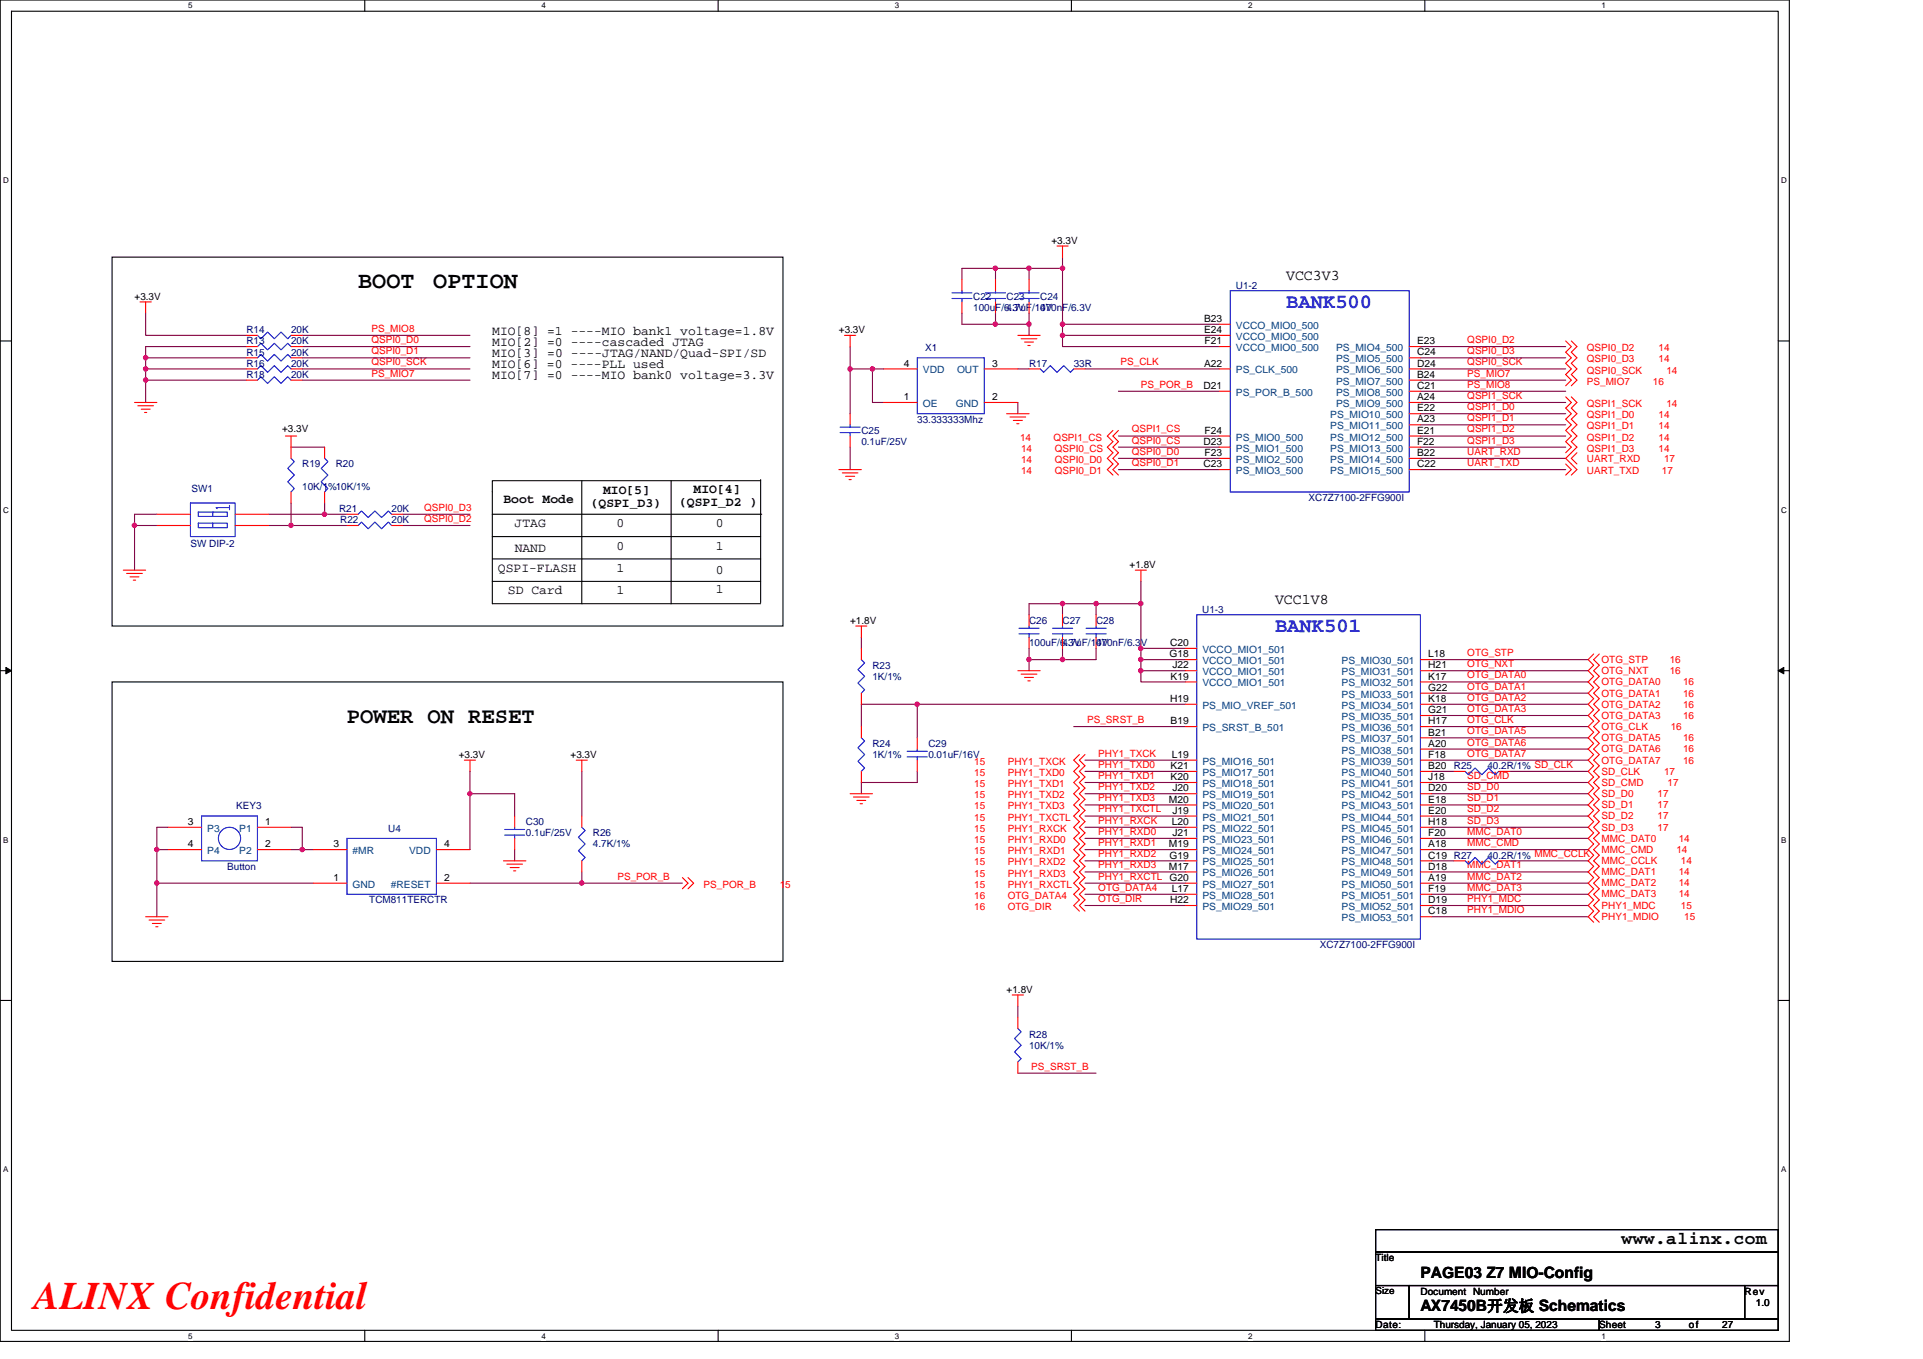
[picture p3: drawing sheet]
<svg xmlns="http://www.w3.org/2000/svg" width="297mm" height="210mm" viewBox="0 0 297 210" stroke-linecap="round" stroke-linejoin="round" font-family="sans-serif">
<path d="M0 0h276.4v207.3h-276.4zM1.8 1.7h272.9v203.8h-272.9z" fill="none" stroke="#000" stroke-width=".17"/>
<g fill="#fff">
<path d="M29.1 .2h.6v1.4h-.6z"/>
<path d="M29.1 205.7h.6v1.4h-.6z"/>
</g>
<path d="M56.3 0v1.7M56.3 205.5v1.8" fill="none" stroke="#000" stroke-width=".17"/>
<g fill="#fff">
<path d="M83.6 .2h.7v1.4h-.7z"/>
<path d="M83.6 205.7h.7v1.4h-.7z"/>
</g>
<path d="M110.9 0v1.7M110.9 205.5v1.8" fill="none" stroke="#000" stroke-width=".17"/>
<g fill="#fff">
<path d="M138.2 .2h.7v1.4h-.7z"/>
<path d="M138.2 205.7h.7v1.4h-.7z"/>
</g>
<path d="M165.5 0v1.7M165.5 205.5v1.8" fill="none" stroke="#000" stroke-width=".17"/>
<g fill="#fff">
<path d="M192.8 .2h.6v1.4h-.6z"/>
<path d="M192.8 205.7h.6v1.4h-.6z"/>
</g>
<path d="M220.1 0v1.7M220.1 205.5v1.8" fill="none" stroke="#000" stroke-width=".17"/>
<g fill="#fff">
<path d="M247.4 .2h.6v1.4h-.6z"/>
<path d="M247.4 205.7h.6v1.4h-.6z"/>
<path d="M.5 27.2h.8v1.4h-.8z"/>
<path d="M275.1 27.2h.9v1.4h-.9z"/>
<path d="M.5 78.1h.8v1.4h-.8z"/>
<path d="M275.1 78.1h.9v1.4h-.9z"/>
</g>
<path d="M0 52.7h1.8M274.7 52.7h1.7" fill="none" stroke="#000" stroke-width=".17"/>
<g fill="#fff">
<path d="M.5 129.1h.8v1.4h-.8z"/>
<path d="M275.1 129.1h.8v1.4h-.8z"/>
</g>
<path d="M0 103.6h1.8M274.7 103.6h1.7" fill="none" stroke="#000" stroke-width=".17"/>
<path d="M.9 103.1l.9 .5-.9 .5zM274.7 103.6l.8-.5v1z" fill="#000" stroke="#000" stroke-width=".15"/>
<g fill="#fff">
<path d="M.5 180h.8v1.4h-.8z"/>
<path d="M275.1 180h.8v1.4h-.8z"/>
</g>
<g fill="none" stroke="#000" stroke-width=".17">
<path d="M17.3 39.7h103.6v57h-103.6zM76 79.5h41.7M89.9 74.3v19M103.7 74.3v19M117.5 74.3h-41.5v1.7v17.3h41.5M117.5 74.1v19M76 82.9h41.5M76 89.8h41.5M76 86.4h41.5M17.3 105.4h103.6v43.1h-103.6zM0 154.6h1.8M274.7 154.6h1.7"/>
<path d="M212.5 190h62.2v3.5h-62.2zM212.5 193.5h62.2v5.1h-62.2zM212.5 198.6h5.2v5.2h-5.2zM217.7 198.6h51.8v5.2h-51.8zM269.5 198.6h5.2v5.2h-5.2zM212.5 203.8h34.5v1.7h-34.5zM247 203.8h27.7v1.7h-27.7z"/>
</g>
<g fill="none" stroke="#800040" stroke-width=".17">
<path d="M164.1 39.7v1.8M22.5 58.7v3.5M22.5 57h15.6M22.5 58.7h15.6M22.5 48.4v3.4h15.6M22.5 55.3v1.7M22.5 57v1.7M22.5 55.3h15.6M38.1 53.6h-15.6v1.7M46.7 57h25.9M46.7 55.3h25.9M46.7 58.7h25.9"/>
<path d="M46.7 51.8h25.9M46.7 53.6h25.9M131.3 57h3.5v5.2h1.7M131.3 53.6v3.4M131.3 57v6.9M134.8 57h1.7M148.6 48.4v1.7h5.2M153.8 48.4v1.7M153.8 41.5h5.2M153.8 41.5v1.7M153.8 41.5h-5.2v1.7M153.8 50.1h5.2"/>
<path d="M157.2 57h1.8M159 50.1v1.7M159 41.5v1.7M159 48.4v1.7M159 41.5h5.1M164.1 51.8v1.8h24.2M164.1 41.5v8.6M164.1 50.1v1.7h24.2M164.1 50.1h24.2M167.6 57h20.7M219.4 57h22.4M219.4 58.7h22.4"/>
<path d="M219.4 53.6h22.4M219.4 55.3h22.4M24.2 79.5h-3.4v1.7h3.4M41.5 79.5h8.6M45 69.1h5.1M45 77.7v3.5M50.1 77.7v1.8h3.5M62.2 79.5h10.4M131.3 69.1v3.5M157.2 62.2v1.7M172.8 67.4h15.5M172.8 69.1h15.5"/>
<path d="M172.8 72.6h15.5M172.8 70.8h15.5M172.8 60.5h15.5M219.4 60.5h22.4M219.4 62.2h22.4M219.4 63.9h22.4M219.4 65.6h22.4M219.4 67.4h22.4M219.4 69.1h22.4M219.4 70.8h22.4M219.4 72.6h22.4M20.8 81.2v6.9"/>
<path d="M41.5 81.2h3.5M45 81.2h8.6M62.2 81.2h10.4M133.1 98.5v1.7M164.1 93.3v1.7M164.1 93.3h-5.1v1.7M164.1 93.3h5.2M169.3 93.3h6.9M169.3 93.3v1.7M176.2 89.8v3.5M176.2 93.3v6.9M72.6 119.2v3.4h6.9v3.5"/>
<path d="M89.9 119.2v6.9M133.1 112.3v-3.5h8.6v5.2M141.7 108.8h41.4M141.7 119.2v1.7h-8.6v1.7M159 101.9v1.7M159 100.2v1.7M159 101.9h5.1M164.1 100.2v1.7M165.9 112.3h17.2M167.6 117.5h15.5M167.6 119.2h15.5M169.3 100.2v1.7h-5.2"/>
<path d="M176.2 103.6v1.8h6.9M176.2 100.2h6.9M176.2 100.2v1.7h6.9M176.2 101.9v1.7h6.9M221.1 119.2h3.5M221.1 101.9h24.2M221.1 103.6h24.2M221.1 105.4h24.2M221.1 107.1h24.2M221.1 108.8h24.2M221.1 110.6h24.2M221.1 112.3h24.2"/>
<path d="M221.1 114h24.2M221.1 115.7h24.2M221.1 117.5h24.2M233.2 119.2h12.1M24.2 136.5h24.2M24.2 131.3v5.2M24.2 136.5v5.1M24.2 131.3h1.7M25.9 127.8h-1.7v3.5M45 127.8h1.7v3.5M45 131.3h1.7M46.7 131.3h1.7"/>
<path d="M72.6 122.6v8.7M72.6 136.5h17.3M79.5 131.3v1.7M89.9 134.7v1.8M89.9 136.5h15.5M167.6 120.9h15.5M167.6 122.6h15.5M167.6 124.4h15.5M167.6 126.1h15.5M167.6 127.8h15.5M167.6 129.5h15.5M167.6 131.3h15.5"/>
<path d="M167.6 133h15.5M167.6 134.7h15.5M167.6 136.5h15.5M167.6 138.2h15.5M167.6 139.9h15.5M221.1 133h3.5M221.1 120.9h24.2M221.1 122.6h24.2M221.1 124.4h24.2M221.1 126.1h24.2M221.1 127.8h24.2M221.1 129.5h24.2"/>
<path d="M221.1 131.3h24.2M221.1 134.7h24.2M221.1 136.5h24.2M221.1 138.2h24.2M221.1 139.9h24.2M233.2 133h12.1M157.2 155.4v1.8M221.1 141.6h24.2M157.2 165.8h12.1"/>
</g>
<g fill="#f0f" stroke="#f0f" stroke-width=".17">
<circle cx="164.1" cy="51.8" r=".34"/>
<circle cx="134.8" cy="57" r=".34"/>
<circle cx="131.3" cy="57" r=".34"/>
<circle cx="158.9" cy="41.4" r=".34"/>
<circle cx="153.8" cy="41.4" r=".34"/>
<circle cx="158.9" cy="50.1" r=".34"/>
<circle cx="176.2" cy="103.6" r=".34"/>
<circle cx="176.2" cy="93.3" r=".34"/>
<circle cx="169.3" cy="93.3" r=".34"/>
<circle cx="164.1" cy="93.3" r=".34"/>
<circle cx="158.9" cy="101.9" r=".34"/>
<circle cx="153.8" cy="50.1" r=".34"/>
<circle cx="141.7" cy="108.8" r=".34"/>
<circle cx="72.6" cy="122.6" r=".33"/>
<circle cx="89.8" cy="136.4" r=".34"/>
<circle cx="22.5" cy="57" r=".34"/>
<circle cx="22.5" cy="58.7" r=".34"/>
<circle cx="22.5" cy="55.3" r=".34"/>
<circle cx="50.1" cy="79.4" r=".33"/>
<circle cx="20.8" cy="81.2" r=".34"/>
<circle cx="44.9" cy="81.2" r=".34"/>
<circle cx="164.1" cy="50.1" r=".34"/>
<circle cx="164.1" cy="41.4" r=".34"/>
<circle cx="176.2" cy="101.9" r=".34"/>
<circle cx="176.2" cy="100.2" r=".34"/>
<circle cx="164.1" cy="101.9" r=".34"/>
<circle cx="24.2" cy="131.3" r=".33"/>
<circle cx="46.7" cy="131.3" r=".33"/>
<circle cx="24.2" cy="136.4" r=".34"/>
</g>
<g fill="none" stroke="#f00" stroke-width=".17">
<path d="M163.3 38h1.7M164.1 38v1.7M21.6 46.7h1.8M22.5 46.7v1.7M38.1 57h1.7M38.1 51.8h1.7M38.1 55.3h1.7M38.1 58.7h1.7M38.1 53.6h1.7M45 57h1.7M45 51.8h1.7M45 55.3h1.7"/>
<path d="M45 58.7h1.7M45 53.6h1.7M130.4 51.8h1.8M131.3 51.8v1.8M136.5 57h5.2M148.6 43.2v1.7M148.6 46.7v1.7M152 57h5.2M153.8 43.2v1.7M153.8 46.7v1.7M157.2 51.8h3.5M157.7 52.3h2.5"/>
<path d="M158.3 52.9h1.3M158.8 53.4h.3M159 57h1.7M159 43.2v1.7M159 46.7v1.7M165.9 57h1.7M188.3 57h1.7M188.3 50.1h1.7M188.3 51.8h1.7M188.3 53.6h1.7M217.7 53.6h1.7M217.7 55.3h1.7"/>
<path d="M217.7 57h1.7M217.7 58.7h1.7M241.8 52.7l.9 .9-.9 .8 .9 .9-.9 .8 .9 .9-.9 .9 .9 .8-.9 .9M242.7 52.7l.9 .9-.9 .8 .9 .9-.9 .8 .9 .9-.9 .9 .9 .8-.9 .9M20.8 62.2h3.4M21.3 62.7h2.4M21.8 63.2h1.4M22.3 63.7h.4M24.2 79.5h5.2M36.3 79.5h5.2M44.1 67.4h1.7M45 67.4v3.4"/>
<path d="M45 76v1.7M50.1 69.1v1.7M50.1 76v1.7M53.6 79.5h1.7M60.5 79.5h1.7M129.6 72.6h3.5M130.1 73.1h2.4M130.6 73.6h1.4M131.1 74.1h.4M131.3 63.9v1.7M131.3 67.4v1.7M136.5 62.2h5.2"/>
<path d="M152 62.2h5.2M155.5 63.9h3.5M156 64.4h2.4M156.5 65h1.4M157.1 65.5h.3M171.9 66.5l-.9 .9 .9 .8-.9 .9 .9 .9-.9 .8 .9 .9-.9 .9 .9 .8M172.8 66.5l-.9 .9 .9 .8-.9 .9 .9 .9-.9 .8 .9 .9-.9 .9 .9 .8M188.3 60.5h1.7M188.3 67.4h1.7M188.3 69.1h1.7M188.3 70.8h1.7M188.3 72.6h1.7"/>
<path d="M217.7 60.5h1.7M217.7 62.2h1.7M217.7 63.9h1.7M217.7 65.6h1.7M217.7 67.4h1.7M217.7 69.1h1.7M217.7 70.8h1.7M217.7 72.6h1.7M241.8 61.3l.9 .9-.9 .9 .9 .8-.9 .9 .9 .8-.9 .9 .9 .9-.9 .8 .9 .9-.9 .9M241.8 71.7l.9 .9-.9 .8M242.7 61.3l.9 .9-.9 .9 .9 .8-.9 .9 .9 .8-.9 .9 .9 .9-.9 .8 .9 .9-1.8 1.7 1.8 1.8-.9 .8M243.6 70l-.9 .8 .9 .9"/>
<path d="M19 88.1h3.5M19.6 88.6h2.4M20.1 89.1h1.4M20.6 89.6h.4M24.2 81.2h5.2M36.3 81.2h5.2M53.6 81.2h1.7M60.5 81.2h1.7M132.2 96.7h1.7M133.1 96.7v1.8M159 95v1.7M159 98.5v1.7"/>
<path d="M164.1 95v1.7M164.1 98.5v1.7M169.3 95v1.7M169.3 98.5v1.7M175.4 88.1h1.7M176.2 88.1v1.7M71.7 117.5h1.7M72.6 117.5v1.7M89 117.5h1.7M89.9 117.5v1.7M133.1 100.2v1.7M133.1 107.1v1.7"/>
<path d="M133.1 112.3v1.7M133.1 119.2v1.7M141.7 114v1.7M141.7 117.5v1.7M157.2 103.6h3.5M157.7 104.2h2.5M158.3 104.7h1.3M158.8 105.2h.3M166.7 116.6l-.8 .9 .8 .8-.8 .9 .8 .9-.8 .8 .8 .9-.8 .8 .8 .9-.8 .9 .8 .8-.8 .9 .8 .9-.8 .8 .8 .9-.8 .8 .8 .9-.8 .9 .8 .8-.8 .9 .8 .9-.8 .8 .8 .9-.8 .9 .8 .8-.8 .9 .8 .8-.8 .9 .8 .9M167.6 116.6l-.9 .9 .9 .8-.9 .9 .9 .9-.9 .8 .9 .9-.9 .8 .9 .9-.9 .9 .9 .8-.9 .9 .9 .9-.9 .8 .9 .9-.9 .8 .9 .9-.9 .9 .9 .8-.9 .9 .9 .9-.9 .8 .9 .9-.9 .9 .9 .8-.9 .9 .9 .8-.9 .9 .9 .9M183.1 119.2h1.8M183.1 117.5h1.8"/>
<path d="M183.1 112.3h1.8M183.1 108.8h1.8M183.1 100.2h1.8M183.1 101.9h1.8M183.1 103.6h1.8M183.1 105.4h1.8M219.4 119.2h1.7M219.4 117.5h1.7M219.4 115.7h1.7M219.4 114h1.7M219.4 112.3h1.7M219.4 110.6h1.7"/>
<path d="M219.4 108.8h1.7M219.4 107.1h1.7M219.4 105.4h1.7M219.4 103.6h1.7M219.4 101.9h1.7M224.6 119.2h1.7M231.5 119.2h1.7M246.2 101l-.9 .9 .9 .9-.9 .8 .9 .9-.9 .9 .9 .8-.9 .9 .9 .9-.9 .8 .9 .9-.9 .9 .9 .8-.9 .9 .9 .8-.9 .9 .9 .9-.9 .8 .9 .9-.9 .9 .9 .8-.9 .9 .9 .9-.9 .8 .9 .9-.9 .8 .9 .9-.9 .9 .9 .8-.9 .9 .9 .9-.9 .8 .9 .9-.9 .8 .9 .9-.9 .9 .9 .8-.9 .9 .9 .9-.9 .8 .9 .9-.9 .9 .9 .8-.9 .9 .9 .8-.9 .9 .9 .9-.9 .8 .9 .9M247 101l-.8 .9 .8 .9-.8 .8 .8 .9-.8 .9 .8 .8-.8 .9 .8 .9-.8 .8 .8 .9-.8 .9 .8 .8-.8 .9 .8 .8-.8 .9 .8 .9-.8 .8 .8 .9-.8 .9 .8 .8-.8 .9 .8 .9-.8 .8 .8 .9-.8 .8 .8 .9-.8 .9 .8 .8-.8 .9 .8 .9-.8 .8 .8 .9-.8 .8 .8 .9-.8 .9 .8 .8-.8 .9 .8 .9-.8 .8 .8 .9-.8 .9 .8 .8-.8 .9 .8 .8-.8 .9 .8 .9-.8 .8 .8 .9M25.9 131.3h5.2M25.9 127.8h5.2M39.8 127.8h5.2"/>
<path d="M39.8 131.3h5.2M48.4 136.5h5.2M48.4 131.3h5.2M67.4 136.5h5.2M67.4 131.3h5.2M77.8 133h3.4M78.3 133.5h2.4M78.8 134h1.4M79.3 134.6h.4M79.5 126.1v1.7M79.5 129.5v1.8M89.9 126.1v1.7"/>
<path d="M89.9 133v1.7M105.4 135.6l.9 .9-.9 .8M106.3 135.6l.8 .9-.8 .8M131.3 122.6h3.5M131.8 123.1h2.5M132.4 123.7h1.3M132.9 124.2h.3M183.1 139.9h1.8M183.1 138.2h1.8M183.1 136.5h1.8M183.1 134.7h1.8M183.1 133h1.8"/>
<path d="M183.1 131.3h1.8M183.1 129.5h1.8M183.1 127.8h1.8M183.1 126.1h1.8M183.1 124.4h1.8M183.1 122.6h1.8M183.1 120.9h1.8M219.4 139.9h1.7M219.4 138.2h1.7M219.4 136.5h1.7M219.4 134.7h1.7M219.4 133h1.7"/>
<path d="M219.4 131.3h1.7M219.4 129.5h1.7M219.4 127.8h1.7M219.4 126.1h1.7M219.4 124.4h1.7M219.4 122.6h1.7M219.4 120.9h1.7M224.6 133h1.7M231.5 133h1.7M22.5 141.6h3.4M23 142.2h2.4M23.5 142.7h1.4"/>
<path d="M24.1 143.2h.3M156.4 153.7h1.7M157.2 153.7v1.7M157.2 157.2v1.7M219.4 141.6h1.7M157.2 164.1v1.7"/>
</g>
<g fill="none" stroke="#00f" stroke-width=".17">
<path d="M39.8 57l.5-.5 1 1 1.1-1 1 1 1-1 .6 .5M39.8 51.8l.5 .5 1-1 1.1 1 1-1 1 1 .6-.5M39.8 55.3l.5-.5 1 1 1.1-1 1 1 1-1 .6 .5M39.8 58.7l.5-.5 1 1 1.1-1 1 1 1-1 .6 .5M39.8 53.6l.5-.6 1 1.1 1.1-1.1 1 1.1 1-1.1 .6 .6M141.7 55.3h10.3v8.6h-10.3zM147 46.1h3.1M147 45.3h3.1M148.6 44.9v.4M148.6 46.1v.6M152.2 46.1h3.1M152.2 45.3h3.1"/>
<path d="M153.8 44.9v.4M153.8 46.1v.6M157.4 46.1h3.1M157.4 45.3h3.1M159 44.9v.4M159 46.1v.6M160.7 57l.5 .5 1-1 1.1 1 1-1 1.1 1 .5-.5M190 44.9h27.7v31.1h-27.7zM29.4 77.7h6.9v5.2h-6.9zM30.6 79.1h4.5v.7h-4.5zM32.9 79.1v.7M35.5 78.4h-2.1l.1 .2"/>
<path d="M35.5 78.1v.7M45 70.8l.5 .5-1.1 1.1 1.1 1-1.1 1 1.1 1.1-.5 .5M50.1 70.8l.5 .5-1 1.1 1 1-1 1 1 1.1-.5 .5M55.3 79.5l.5-.5 1.1 1 1-1 1 1 1.1-1 .5 .5M129.8 66.8h3.1M129.8 66h3.1M131.3 65.6v.4M131.3 66.8v.6M30.6 80.8h4.5v.7h-4.5zM32.9 80.8v.7M55.3 81.2l.5-.5 1.1 1 1-1 1 1 1.1-1 .5 .5M157.4 97.9h3.1"/>
<path d="M157.4 97.1h3.1M159 96.7v.4M159 97.9v.6M162.6 97.9h3.1M162.6 97.1h3.1M164.1 96.7v.4M164.1 97.9v.6M167.8 97.9h3.1M167.8 97.1h3.1M169.3 96.7v.4M169.3 97.9v.6M184.9 95h34.5v50.1h-34.5z"/>
<path d="M133.1 101.9l.5 .5-1.1 1.1 1.1 1-1.1 1 1.1 1.1-.5 .5M133.1 114l.5 .5-1.1 1 1.1 1.1-1.1 1 1.1 1.1-.5 .5M140.1 116.9h3.1M140.1 116.1h3.1M141.7 115.7v.4M141.7 116.9v.6M226.3 119.2l.5 .5 1.1-1 1 1 1-1 1.1 1 .5-.5M31.1 126.1h8.7v6.9h-8.7zM53.6 129.5h13.8v8.7h-13.8zM78 129h3M78 128.2h3M79.5 127.8v.4"/>
<path d="M79.5 129v.5M89.9 127.8l.5 .5-1.1 1.1 1.1 1-1.1 1 1.1 1.1-.5 .5M226.3 133l.5 .5 1.1-1 1 1 1-1 1.1 1 .5-.5M157.2 158.9l.5 .5-1 1.1 1 1-1 1 1 1.1-.5 .5"/>
<circle cx="35.5" cy="129.5" r="1.71"/>
</g>
<text font-size="6" fill="#f00" x="5.2" y="202.3">ALINX Confidential</text>
<g font-size="3.6">
<text x="55.3" y="44.5">BOOT</text>
<text x="66.9" y="44.5">OPTION</text>
</g>
<text font-size="3.4" x="53.6" y="111.7">POWER ON RESET</text>
<g font-size="3.2" fill="#00f">
<text x="198.7" y="47.6">BANK500</text>
<text x="197" y="97.6">BANK501</text>
</g>
<text font-size="2.8" x="250.5" y="192.3">www.alinx.com</text>
<g font-size="2.4">
<text x="219.4" y="197.4">PAGE03 Z7 MIO-Config</text>
<text x="219.4" y="202.6">AX7450B开发板 Schematics</text>
</g>
<g font-size="2.3">
<text x="198.7" y="43.3">VCC3V3</text>
<text x="197" y="93.4">VCC1V8</text>
</g>
<g font-size="2">
<text x="76" y="51.7">MIO[8] =1 ----MIO bank1 voltage=1.8V</text>
<text x="76" y="53.4">MIO[2] =0 ----cascaded JTAG</text>
<text x="76" y="58.6">MIO[7] =0 ----MIO bank0 voltage=3.3V</text>
<text x="76" y="56.9">MIO[6] =0 ----PLL used</text>
<text x="76" y="55.2">MIO[3] =0 ----JTAG/NAND/Quad-SPI/SD</text>
<text x="77.8" y="77.7">Boot Mode</text>
<text x="93.2" y="76.3">MIO[5]</text>
<text x="107.1" y="76.1">MIO[4]</text>
<text x="79.5" y="81.4">JTAG</text>
<text x="91.2" y="78.4">(QSPI_D3)</text>
<text x="95.2" y="81.4">0</text>
<text x="104.9" y="78.2">(QSPI_D2 )</text>
<text x="110.6" y="81.4">0</text>
<text x="76.9" y="88.3">QSPI-FLASH</text>
<text x="79.5" y="85.2">NAND</text>
<text x="95.2" y="85">0</text>
<text x="95.2" y="88.3">1</text>
<text x="110.6" y="85">1</text>
<text x="110.6" y="88.7">0</text>
<text x="78.5" y="91.8">SD Card</text>
<text x="95.2" y="91.8">1</text>
<text x="110.6" y="91.6">1</text>
</g>
<g font-size="1.5">
<text x="162.4" y="37.7">+3.3V</text>
<text x="20.8" y="46.3">+3.3V</text>
<text x="129.6" y="51.5">+3.3V</text>
<text x="186" y="49.7">B23</text>
<text x="186" y="51.5">E24</text>
<text x="186.1" y="53.2">F21</text>
<text x="218.9" y="53.2">E23</text>
<text x="139.6" y="56.6">4</text>
<text x="153.2" y="56.6">3</text>
<text x="186" y="56.6">A22</text>
<text x="218.9" y="54.9">C24</text>
<text x="218.9" y="56.6">D24</text>
<text x="218.9" y="58.4">B24</text>
<text x="139.6" y="61.8">1</text>
<text x="153.2" y="61.8">2</text>
<text x="185.9" y="60.1">D21</text>
<text x="218.9" y="60.1">C21</text>
<text x="218.9" y="61.8">A24</text>
<text x="218.9" y="63.6">E22</text>
<text x="218.9" y="65.3">A23</text>
<text x="43.6" y="66.7">+3.3V</text>
<text x="185.9" y="68.7">D23</text>
<text x="186.1" y="67">F24</text>
<text x="186.1" y="70.5">F23</text>
<text x="218.9" y="67">E21</text>
<text x="218.9" y="68.7">F22</text>
<text x="218.9" y="70.5">B22</text>
<text x="185.9" y="72.2">C23</text>
<text x="218.9" y="72.2">C22</text>
<text x="174.5" y="87.8">+1.8V</text>
<text x="131.3" y="96.4">+1.8V</text>
<text x="180.7" y="101.6">G18</text>
<text x="180.7" y="99.8">C20</text>
<text x="220.6" y="101.6">L18</text>
<text x="180.8" y="105">K19</text>
<text x="181.1" y="103.3">J22</text>
<text x="220.6" y="106.7">G22</text>
<text x="220.6" y="105">K17</text>
<text x="220.6" y="103.3">H21</text>
<text x="180.7" y="108.5">H19</text>
<text x="180.8" y="111.9">B19</text>
<text x="220.6" y="113.6">B21</text>
<text x="220.6" y="111.9">H17</text>
<text x="220.6" y="110.2">G21</text>
<text x="220.6" y="108.5">K18</text>
<text x="70.9" y="117.1">+3.3V</text>
<text x="88.1" y="117.1">+3.3V</text>
<text x="180.8" y="118.8">K21</text>
<text x="181" y="117.1">L19</text>
<text x="220.6" y="118.8">B20</text>
<text x="220.6" y="117.1">F18</text>
<text x="220.6" y="115.4">A20</text>
<text x="180.6" y="124">M20</text>
<text x="180.8" y="120.5">K20</text>
<text x="181.1" y="125.7">J19</text>
<text x="181.1" y="122.3">J20</text>
<text x="220.6" y="125.7">E20</text>
<text x="220.6" y="124">E18</text>
<text x="220.6" y="122.3">D20</text>
<text x="220.6" y="120.5">J18</text>
<text x="29" y="130.9">4</text>
<text x="29" y="127.5">3</text>
<text x="41" y="127.5">1</text>
<text x="41" y="130.9">2</text>
<text x="51.5" y="130.9">3</text>
<text x="68.6" y="130.9">4</text>
<text x="180.6" y="130.9">M19</text>
<text x="181" y="127.5">L20</text>
<text x="181.1" y="129.2">J21</text>
<text x="220.6" y="130.9">A18</text>
<text x="220.6" y="129.2">F20</text>
<text x="220.6" y="127.5">H18</text>
<text x="51.5" y="136.1">1</text>
<text x="68.6" y="136.1">2</text>
<text x="180.6" y="134.4">M17</text>
<text x="180.7" y="136.1">G20</text>
<text x="180.7" y="132.7">G19</text>
<text x="181" y="137.8">L17</text>
<text x="220.6" y="137.8">F19</text>
<text x="220.6" y="136.1">A19</text>
<text x="220.6" y="134.4">D18</text>
<text x="220.6" y="132.7">C19 R27</text>
<text x="180.7" y="139.6">H22</text>
<text x="220.6" y="141.3">C18</text>
<text x="220.6" y="139.6">D19</text>
<text x="155.5" y="153.4">+1.8V</text>
<text x="212.5" y="194.9">Title</text>
<text x="212.5" y="200">Size</text>
<text x="219.4" y="200">Document Number</text>
<text x="269.5" y="200">Rev</text>
<text x="271.2" y="201.8">1.0</text>
<text x="212.5" y="205.2">Date:</text>
<text x="221.5" y="205.2">Thursday, January 05, 2023</text>
<text x="247" y="205.2">Sheet</text>
<text x="255.7" y="205.2">3</text>
<text x="260.9" y="205.2">of</text>
<text x="266" y="205.2">27</text>
</g>
<g font-size="1.5" fill="#000080">
<text x="150.3" y="46.3">C22</text>
<text x="155.5" y="46.3">C23</text>
<text x="160.7" y="46.3">C24</text>
<text x="190.9" y="44.6">U1-2</text>
<text x="38.1" y="51.5">R14</text>
<text x="38.1" y="53.2">R13</text>
<text x="45" y="51.5">20K</text>
<text x="45" y="53.2">20K</text>
<text x="150.3" y="48">100uF/6.3V</text>
<text x="155.5" y="48">4.7uF/10V</text>
<text x="160.7" y="48">470nF/6.3V</text>
<text x="38.1" y="56.7">R16</text>
<text x="38.1" y="54.9">R15</text>
<text x="38.1" y="58.4">R18</text>
<text x="45" y="56.7">20K</text>
<text x="45" y="54.9">20K</text>
<text x="45" y="58.4">20K</text>
<text x="142.9" y="54.3">X1</text>
<text x="159" y="56.7">R17</text>
<text x="165.9" y="56.7">33R</text>
<text x="141.7" y="65.3">33.333333Mhz</text>
<text x="133.1" y="67">C25</text>
<text x="133.1" y="68.8">0.1uF/25V</text>
<text x="29.6" y="76">SW1</text>
<text x="46.7" y="72.2">R19</text>
<text x="46.7" y="75.7">10K/1%10K/1%</text>
<text x="51.9" y="72.2">R20</text>
<text x="202.1" y="77.4">XC7Z7100-2FFG900I</text>
<text x="52.4" y="79.1">R21</text>
<text x="52.6" y="80.9">R22</text>
<text x="60.5" y="80.9">20K</text>
<text x="60.5" y="79.1">20K</text>
<text x="29.4" y="84.5">SW DIP-2</text>
<text x="185.7" y="94.7">U1-3</text>
<text x="159" y="96.4">C26</text>
<text x="159" y="99.9">100uF/6.3V</text>
<text x="164.1" y="96.4">C27</text>
<text x="164.1" y="99.9">4.7uF/10V</text>
<text x="169.3" y="96.4">C28</text>
<text x="169.3" y="99.9">470nF/6.3V</text>
<text x="134.8" y="103.3">R23</text>
<text x="134.8" y="105">1K/1%</text>
<text x="134.8" y="115.4">R24</text>
<text x="134.8" y="117.1">1K/1%</text>
<text x="143.4" y="115.4">C29</text>
<text x="143.4" y="117.1">0.01uF/16V</text>
<text x="224.6" y="118.9">R25</text>
<text x="229.8" y="118.9">40.2R/1% SD_CLK</text>
<text x="36.5" y="125.1">KEY3</text>
<text x="60" y="128.5">U4</text>
<text x="81.2" y="127.5">C30</text>
<text x="81.2" y="129.2">0.1uF/25V</text>
<text x="91.6" y="129.2">R26</text>
<text x="91.6" y="130.9">4.7K/1%</text>
<text x="35.1" y="134.4">Button</text>
<text x="229.8" y="132.7">40.2R/1% MMC_CCLK</text>
<text x="57" y="139.6">TCM811TERCTR</text>
<text x="203.9" y="146.5">XC7Z7100-2FFG900I</text>
<text x="159" y="160.3">R28</text>
<text x="159" y="162">10K/1%</text>
</g>
<g font-size="1.5" fill="#f00">
<text x="57.4" y="53">QSPI0_D0</text>
<text x="57.4" y="51.3">PS_MIO8</text>
<text x="226.6" y="53">QSPI0_D2</text>
<text x="57.4" y="56.5">QSPI0_SCK</text>
<text x="57.4" y="54.7">QSPI0_D1</text>
<text x="57.4" y="58.2">PS_MIO7</text>
<text x="173.1" y="56.5">PS_CLK</text>
<text x="176.2" y="59.9">PS_POR_B</text>
<text x="226.6" y="56.5">QSPI0_SCK</text>
<text x="226.6" y="54.7">QSPI0_D3</text>
<text x="226.6" y="59.9">PS_MIO8</text>
<text x="226.6" y="58.2">PS_MIO7</text>
<text x="245.1" y="57.7">QSPI0_SCK</text>
<text x="245.1" y="56">QSPI0_D3</text>
<text x="245.1" y="54.3">QSPI0_D2</text>
<text x="245.1" y="59.4">PS_MIO7</text>
<text x="255.3" y="59.4">16</text>
<text x="256.2" y="56">14</text>
<text x="256.2" y="54.3">14</text>
<text x="257.4" y="57.7">14</text>
<text x="226.6" y="61.6">QSPI1_SCK</text>
<text x="226.6" y="63.4">QSPI1_D0</text>
<text x="226.6" y="65.1">QSPI1_D1</text>
<text x="245.1" y="62.9">QSPI1_SCK</text>
<text x="245.1" y="64.6">QSPI1_D0</text>
<text x="256.2" y="64.6">14</text>
<text x="257.4" y="62.9">14</text>
<text x="157.6" y="68.1">14</text>
<text x="157.7" y="69.8">14</text>
<text x="157.7" y="71.5">14</text>
<text x="162.7" y="68.1">QSPI1_CS</text>
<text x="162.9" y="69.8">QSPI0_CS</text>
<text x="162.9" y="71.5">QSPI0_D0</text>
<text x="174.8" y="66.8">QSPI1_CS</text>
<text x="174.8" y="68.5">QSPI0_CS</text>
<text x="174.8" y="70.3">QSPI0_D0</text>
<text x="226.6" y="66.8">QSPI1_D2</text>
<text x="226.6" y="68.5">QSPI1_D3</text>
<text x="226.6" y="70.3">UART_RXD</text>
<text x="245.1" y="66.4">QSPI1_D1</text>
<text x="245.1" y="68.1">QSPI1_D2</text>
<text x="245.1" y="69.8">QSPI1_D3</text>
<text x="245.1" y="71.4">UART_RXD</text>
<text x="256.2" y="66.4">14</text>
<text x="256.2" y="68.1">14</text>
<text x="256.2" y="69.8">14</text>
<text x="257" y="71.4">17</text>
<text x="157.7" y="73.3">14</text>
<text x="162.9" y="73.3">QSPI0_D1</text>
<text x="174.8" y="72">QSPI0_D1</text>
<text x="226.6" y="72">UART_TXD</text>
<text x="245.1" y="73.3">UART_TXD</text>
<text x="256.7" y="73.3">17</text>
<text x="65.5" y="78.9">QSPI0_D3</text>
<text x="65.5" y="80.6">QSPI0_D2</text>
<text x="226.6" y="101.4">OTG_STP</text>
<text x="226.6" y="103.1">OTG_NXT</text>
<text x="226.6" y="104.8">OTG_DATA0</text>
<text x="226.6" y="106.6">OTG_DATA1</text>
<text x="247.4" y="102.4">OTG_STP</text>
<text x="247.4" y="104.2">OTG_NXT</text>
<text x="247.4" y="105.9">OTG_DATA0</text>
<text x="247.4" y="107.6">OTG_DATA1</text>
<text x="257.9" y="104.2">16</text>
<text x="257.9" y="102.4">16</text>
<text x="260" y="105.9">16</text>
<text x="260" y="107.6">16</text>
<text x="167.9" y="111.7">PS_SRST_B</text>
<text x="226.6" y="108.3">OTG_DATA2</text>
<text x="226.6" y="110">OTG_DATA3</text>
<text x="226.6" y="111.7">OTG_CLK</text>
<text x="226.6" y="113.5">OTG_DATA5</text>
<text x="247.4" y="109.3">OTG_DATA2</text>
<text x="247.4" y="111.1">OTG_DATA3</text>
<text x="247.4" y="112.8">OTG_CLK</text>
<text x="258.1" y="112.8">16</text>
<text x="260" y="109.3">16</text>
<text x="260" y="111.1">16</text>
<text x="150.5" y="119.9">15</text>
<text x="150.5" y="118.2">15</text>
<text x="155.7" y="119.9">PHY1_TXD0</text>
<text x="155.7" y="118.2">PHY1_TXCK</text>
<text x="169.6" y="116.9">PHY1_TXCK</text>
<text x="169.6" y="118.6">PHY1_TXD0</text>
<text x="226.6" y="115.2">OTG_DATA6</text>
<text x="226.6" y="116.9">OTG_DATA7</text>
<text x="247.4" y="119.7">SD_CLK</text>
<text x="247.4" y="114.5">OTG_DATA5</text>
<text x="247.4" y="116.3">OTG_DATA6</text>
<text x="247.4" y="118">OTG_DATA7</text>
<text x="257" y="119.7">17</text>
<text x="260" y="114.5">16</text>
<text x="260" y="116.3">16</text>
<text x="260" y="118">16</text>
<text x="150.5" y="125.1">15</text>
<text x="150.5" y="123.3">15</text>
<text x="150.5" y="121.6">15</text>
<text x="155.7" y="125.1">PHY1_TXD3</text>
<text x="155.7" y="123.3">PHY1_TXD2</text>
<text x="155.7" y="121.6">PHY1_TXD1</text>
<text x="169.6" y="120.4">PHY1_TXD1</text>
<text x="169.6" y="122.1">PHY1_TXD2</text>
<text x="169.6" y="123.8">PHY1_TXD3</text>
<text x="169.6" y="125.5">PHY1_TXCTL</text>
<text x="226.6" y="120.4">SD_CMD</text>
<text x="226.6" y="122.1">SD_D0</text>
<text x="226.6" y="123.8">SD_D1</text>
<text x="226.6" y="125.5">SD_D2</text>
<text x="247.4" y="121.5">SD_CMD</text>
<text x="247.4" y="123.2">SD_D0</text>
<text x="247.4" y="124.9">SD_D1</text>
<text x="256" y="123.2">17</text>
<text x="256" y="124.9">17</text>
<text x="257.6" y="121.5">17</text>
<text x="150.5" y="132">15</text>
<text x="150.5" y="130.3">15</text>
<text x="150.5" y="128.5">15</text>
<text x="150.5" y="126.8">15</text>
<text x="155.7" y="132">PHY1_RXD1</text>
<text x="155.7" y="130.3">PHY1_RXD0</text>
<text x="155.7" y="128.5">PHY1_RXCK</text>
<text x="155.7" y="126.8">PHY1_TXCTL</text>
<text x="169.6" y="127.3">PHY1_RXCK</text>
<text x="169.6" y="129">PHY1_RXD0</text>
<text x="169.6" y="130.7">PHY1_RXD1</text>
<text x="226.6" y="127.3">SD_D3</text>
<text x="226.6" y="129">MMC_DAT0</text>
<text x="226.6" y="130.7">MMC_CMD</text>
<text x="247.4" y="126.6">SD_D2</text>
<text x="247.4" y="128.4">SD_D3</text>
<text x="247.4" y="131.8">MMC_CMD</text>
<text x="247.4" y="130.1">MMC_DAT0</text>
<text x="256" y="126.6">17</text>
<text x="256" y="128.4">17</text>
<text x="258.9" y="131.8">14</text>
<text x="259.3" y="130.1">14</text>
<text x="95.4" y="135.9">PS_POR_B</text>
<text x="108.7" y="137.2">PS_POR_B</text>
<text x="120.4" y="137.2">15</text>
<text x="150.5" y="137.2">15</text>
<text x="150.5" y="135.4">15</text>
<text x="150.5" y="133.7">15</text>
<text x="155.7" y="137.2">PHY1_RXCTL</text>
<text x="155.7" y="135.4">PHY1_RXD3</text>
<text x="155.7" y="133.7">PHY1_RXD2</text>
<text x="169.6" y="132.5">PHY1_RXD2</text>
<text x="169.6" y="134.2">PHY1_RXD3</text>
<text x="169.6" y="135.9">PHY1_RXCTL</text>
<text x="169.6" y="137.6">OTG_DATA4</text>
<text x="226.6" y="134.2">MMC_DAT1</text>
<text x="226.6" y="135.9">MMC_DAT2</text>
<text x="226.6" y="137.6">MMC_DAT3</text>
<text x="247.4" y="133.5">MMC_CCLK</text>
<text x="247.4" y="135.3">MMC_DAT1</text>
<text x="247.4" y="136.8">MMC_DAT2</text>
<text x="259.3" y="135.3">14</text>
<text x="259.3" y="136.8">14</text>
<text x="259.6" y="133.5">14</text>
<text x="150.5" y="140.6">16</text>
<text x="150.5" y="138.9">16</text>
<text x="155.7" y="140.6">OTG_DIR</text>
<text x="155.7" y="138.9">OTG_DATA4</text>
<text x="169.6" y="139.4">OTG_DIR</text>
<text x="226.6" y="139.4">PHY1_MDC</text>
<text x="226.6" y="141.1">PHY1_MDIO</text>
<text x="247.4" y="140.4">PHY1_MDC</text>
<text x="247.4" y="142.2">PHY1_MDIO</text>
<text x="247.4" y="138.5">MMC_DAT3</text>
<text x="259.3" y="138.5">14</text>
<text x="259.6" y="140.4">15</text>
<text x="260.2" y="142.2">15</text>
<text x="159.3" y="165.3">PS_SRST_B</text>
</g>
<g font-size="1.5" fill="#004080">
<text x="190.9" y="50.8">VCCO_MIO0_500</text>
<text x="190.9" y="52.5">VCCO_MIO0_500</text>
<text x="142.6" y="57.7">VDD</text>
<text x="147.8" y="57.7">OUT</text>
<text x="190.9" y="57.7">PS_CLK_500</text>
<text x="190.9" y="54.3">VCCO_MIO0_500</text>
<text x="206.4" y="54.3">PS_MIO4_500</text>
<text x="206.4" y="56">PS_MIO5_500</text>
<text x="206.4" y="57.7">PS_MIO6_500</text>
<text x="206.4" y="59.4">PS_MIO7_500</text>
<text x="142.6" y="62.9">OE</text>
<text x="147.7" y="62.9">GND</text>
<text x="190.9" y="61.2">PS_POR_B_500</text>
<text x="205.5" y="64.6">PS_MIO10_500</text>
<text x="206.4" y="61.2">PS_MIO8_500</text>
<text x="206.4" y="62.9">PS_MIO9_500</text>
<text x="190.9" y="68.1">PS_MIO0_500</text>
<text x="190.9" y="69.8">PS_MIO1_500</text>
<text x="190.9" y="71.5">PS_MIO2_500</text>
<text x="205.5" y="66.3">PS_MIO11_500</text>
<text x="205.5" y="68.1">PS_MIO12_500</text>
<text x="205.5" y="69.8">PS_MIO13_500</text>
<text x="205.5" y="71.5">PS_MIO14_500</text>
<text x="190.9" y="73.3">PS_MIO3_500</text>
<text x="205.5" y="73.3">PS_MIO15_500</text>
<text x="185.7" y="100.9">VCCO_MIO1_501</text>
<text x="185.7" y="102.6">VCCO_MIO1_501</text>
<text x="185.7" y="104.3">VCCO_MIO1_501</text>
<text x="185.7" y="106.1">VCCO_MIO1_501</text>
<text x="207.2" y="107.8">PS_MIO33_501</text>
<text x="207.2" y="106.1">PS_MIO32_501</text>
<text x="207.2" y="104.3">PS_MIO31_501</text>
<text x="207.2" y="102.6">PS_MIO30_501</text>
<text x="185.7" y="113">PS_SRST_B_501</text>
<text x="185.7" y="109.5">PS_MIO_VREF_501</text>
<text x="207.2" y="113">PS_MIO36_501</text>
<text x="207.2" y="111.3">PS_MIO35_501</text>
<text x="207.2" y="109.5">PS_MIO34_501</text>
<text x="185.7" y="119.9">PS_MIO17_501</text>
<text x="185.7" y="118.2">PS_MIO16_501</text>
<text x="207.2" y="119.9">PS_MIO40_501</text>
<text x="207.2" y="118.2">PS_MIO39_501</text>
<text x="207.2" y="116.4">PS_MIO38_501</text>
<text x="207.2" y="114.7">PS_MIO37_501</text>
<text x="185.7" y="125.1">PS_MIO20_501</text>
<text x="185.7" y="123.3">PS_MIO19_501</text>
<text x="185.7" y="121.6">PS_MIO18_501</text>
<text x="207.2" y="125.1">PS_MIO43_501</text>
<text x="207.2" y="123.3">PS_MIO42_501</text>
<text x="207.2" y="121.6">PS_MIO41_501</text>
<text x="32" y="132">P4</text>
<text x="32" y="128.5">P3</text>
<text x="37" y="128.5">P1</text>
<text x="37" y="132">P2</text>
<text x="54.5" y="132">#MR</text>
<text x="63.2" y="132">VDD</text>
<text x="185.7" y="132">PS_MIO24_501</text>
<text x="185.7" y="130.2">PS_MIO23_501</text>
<text x="185.7" y="128.5">PS_MIO22_501</text>
<text x="185.7" y="126.8">PS_MIO21_501</text>
<text x="207.2" y="132">PS_MIO47_501</text>
<text x="207.2" y="130.2">PS_MIO46_501</text>
<text x="207.2" y="128.5">PS_MIO45_501</text>
<text x="207.2" y="126.8">PS_MIO44_501</text>
<text x="54.5" y="137.2">GND</text>
<text x="60.4" y="137.2">#RESET</text>
<text x="185.7" y="137.2">PS_MIO27_501</text>
<text x="185.7" y="135.4">PS_MIO26_501</text>
<text x="185.7" y="133.7">PS_MIO25_501</text>
<text x="207.2" y="137.2">PS_MIO50_501</text>
<text x="207.2" y="135.4">PS_MIO49_501</text>
<text x="207.2" y="133.7">PS_MIO48_501</text>
<text x="185.7" y="140.6">PS_MIO29_501</text>
<text x="185.7" y="138.9">PS_MIO28_501</text>
<text x="207.2" y="142.3">PS_MIO53_501</text>
<text x="207.2" y="140.6">PS_MIO52_501</text>
<text x="207.2" y="138.9">PS_MIO51_501</text>
</g>
<g font-size="1.2">
<text x="29.1" y="1.3">5</text>
<text x="83.6" y="1.3">4</text>
<text x="138.2" y="1.3">3</text>
<text x="192.8" y="1.3">2</text>
<text x="247.4" y="1.3">1</text>
<text x=".5" y="28.3">D</text>
<text x="275.1" y="28.3">D</text>
<text x=".5" y="79.2">C</text>
<text x="275.1" y="79.2">C</text>
<text x=".5" y="130.2">B</text>
<text x="275.1" y="130.2">B</text>
<text x=".5" y="181.1">A</text>
<text x="275.1" y="181.1">A</text>
<text x="29.1" y="206.8">5</text>
<text x="83.6" y="206.8">4</text>
<text x="138.2" y="206.8">3</text>
<text x="192.8" y="206.8">2</text>
<text x="247.4" y="206.8">1</text>
</g>
</svg>
